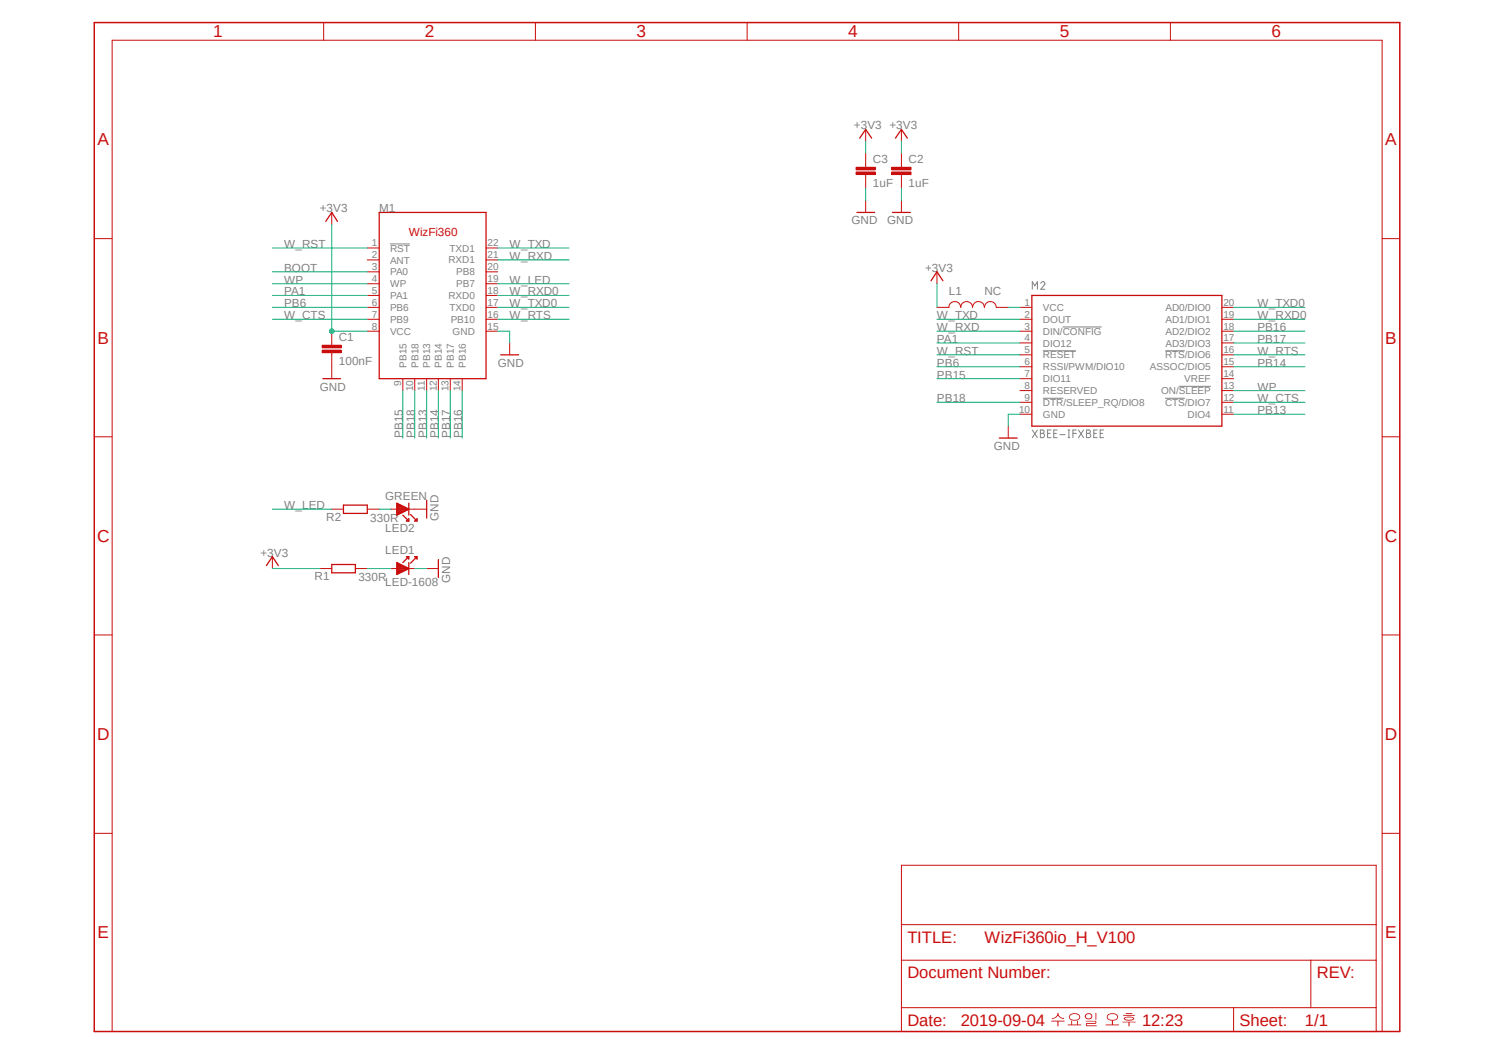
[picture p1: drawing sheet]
<svg xmlns="http://www.w3.org/2000/svg" width="297mm" height="210mm" viewBox="0 0 297 210" stroke-linecap="round" stroke-linejoin="round" font-family="sans-serif">
<path d="M18.2 4.2l260.6 201.5M278.8 4.2l-260.6 201.5" fill="none" stroke="#fff" stroke-width=".2"/>
<g fill="none" stroke="#808080" stroke-width=".2">
<path d="M77.6 48.5h3.9M205.4 57.5v-1.5l.5 .9 .5-.9v1.5M207.1 56.3a.41 .41 0 0 1 .5-.3 .41 .41 0 0 1 .1 .7l-.6 .8h.8M207.5 69.8h6.5M207.5 79.2h4M211.4 65h7.8M231.8 79.2h3.9M231.8 69.8h3.9M234.5 76.8h6.4M205.4 85.5l1 1.5M206.4 85.5l-1 1.5M207 85.5h.4a.34 .34 0 0 1 .3 .4 .34 .34 0 0 1-.3 .3 .42 .42 0 0 1 .4 .4 .42 .42 0 0 1-.4 .4h-.4z"/>
<path d="M207 86.2h.4M208.4 86.2h.5M209.1 85.5h-.7v1.5h.7M209.6 86.2h.5M210.3 85.5h-.7v1.5h.7M210.9 86.4h1M212.5 87h.3M212.5 85.5h.3M212.6 85.5v1.5M213.4 86.2h.7M214.1 85.5h-.7v1.5M214.5 85.5l1.1 1.5"/>
<path d="M215.6 85.5l-1.1 1.5M216.2 85.5h.4a.34 .34 0 0 1 .3 .4 .34 .34 0 0 1-.3 .3 .42 .42 0 0 1 .4 .4 .42 .42 0 0 1-.4 .4h-.4zM216.2 86.2h.4M217.6 86.2h.5M218.3 85.5h-.7v1.5h.7M218.9 86.2h.5M219.5 85.5h-.6v1.5h.6"/>
</g>
<path d="M18.8 4.5h259.7v200.6h-259.7z" fill="none" stroke="#c90d0c" stroke-width=".3"/>
<g fill="none" stroke="#c90d0c" stroke-width=".2">
<path d="M64.4 4.5v3.5M106.5 4.5v3.5M148.6 4.5v3.5M190.7 4.5v3.5M232.8 4.5v3.5M18.8 47.5h3.5M275 47.5h3.5M18.8 86.9h3.5M275 86.9h3.5M18.8 126.3h3.5M275 126.3h3.5M18.8 165.7h3.5"/>
<path d="M179.3 172.1h94.5v33h-94.5zM275 165.7h3.5M179.3 191h94.5M179.3 183.9h94.5M260.8 191v9.4M22.3 205.1v-197.1h252.7v197.1M179.3 200.4h94.5M245.4 200.4v4.7"/>
</g>
<g fill="#c90d0c">
<path d="M209.3 202.5v.1a1.22 1.22 0 0 0 1.2-.7 .95 .95 0 0 0 1.2 .6 1.22 1.22 0 0 1-1.2-1.1h-.1a1.13 1.13 0 0 1-1.1 1.1zM209.2 203v.2h1.2v.8l.1 .1 .1-.9 1.2-.1zM212.8 201.9a.8 .8 0 0 0 .1 .9 .8 .8 0 0 0 .9 .2 .76 .76 0 0 0 .9-.3 .76 .76 0 0 0-.1-1l-.5-.2h-.7zM212.9 202a1.12 1.12 0 0 1 1.8 .3 1.1 1.1 0 0 1-1.9 0zM213.1 203v.8h-.7v.1h2.7v-.1h-.7l-.1-.8-.1 .8h-.9v-.8zM216 201.7a.67 .67 0 0 0 .6 1 .67 .67 0 0 0 .5-1l-.5-.2zM216.2 201.8a.54 .54 0 0 1 .8-.1 .54 .54 0 0 1 0 .8 .54 .54 0 0 1-.8-.1l-.2-.3zM217.9 201.5v1.3h.2v-1.3zM216 203v.1l1.8 .1 .1 .1-.1 .2h-1.7l-.1 .5 .2 .1h2l-.1-.2h-1.9v-.3h1.6a.3 .3 0 0 0 .3-.3 .3 .3 0 0 0-.3-.3z"/>
<path d="M220.3 201.9a.8 .8 0 0 0 .1 .9 .8 .8 0 0 0 .9 .2 .76 .76 0 0 0 1-.3 .76 .76 0 0 0-.2-1l-.5-.2h-.6zM220.5 202a1.12 1.12 0 0 1 1.7 .3 1.1 1.1 0 0 1-1.9 0zM220 203.8v.1h2.6v-.1h-1.2l-.1-.8-.1 .1v.7zM223.4 201.9l.1 .1 2.3-.1zM224 201.5v.1h1.3l-.1-.1zM223.6 202.4v.2a1.48 1.48 0 0 0 2 0 1.69 1.69 0 0 0-2-.2zM223.8 202.5l1.1-.1 .5 .2a1.47 1.47 0 0 1-1.6 0zM223.3 203.2l.1 .1h1.1v.7l.1 .1 .1-.8 1.2-.1z"/>
</g>
<g fill="none" stroke="#c90d0c" stroke-width=".2">
<path d="M66 42.2v2.4M73.1 58.8h2.3M73.1 56.4h2.3M73.1 54.1h2.3M73.1 51.7h2.3M73.1 49.3h2.3M96.7 58.8h2.3M96.7 56.4h2.3M96.7 54.1h2.3M96.7 51.7h2.3M96.7 49.3h2.3M66 72.9v2.4"/>
<path d="M73.1 65.9h2.3M73.1 63.5h2.3M73.1 61.1h2.3M80.1 75.3v2.4M82.5 75.3v2.4M84.9 75.3v2.4M87.2 75.3v2.4M89.6 75.3v2.4M91.9 75.3v2.4M96.7 65.9h2.3M96.7 63.5h2.3M96.7 61.1h2.3"/>
<path d="M101.4 68.2v2.4"/>
</g>
<path d="M64.8 44l1.2-1.8 1.1 1.8M75.4 42.2h21.3v33.1h-21.3zM64.2 75.3h3.5M99.6 70.6h3.6" fill="none" stroke="#c90d0c" stroke-width=".25"/>
<path d="M64.1 69.6h3.8v.5h-3.8z" fill-rule="evenodd" fill="#c90d0c"/>
<path d="M64.1 69.6h3.8v.5h-3.8z" fill="none" stroke="#c90d0c" stroke-width=".2"/>
<path d="M64.1 68.7h3.8v.5h-3.8z" fill-rule="evenodd" fill="#c90d0c"/>
<g fill="none" stroke="#c90d0c" stroke-width=".2">
<path d="M64.1 68.7h3.8v.5h-3.8zM66 65.9v2.8M66 70.1v2.8M186.4 61.1h2.4a1.19 1.19 0 0 1 1.1-1.1 1.19 1.19 0 0 1 1.2 1.1 1.16 1.16 0 0 1 1.2-1.1 1.16 1.16 0 0 1 1.2 1.1 1.19 1.19 0 0 1 1.1-1.1 1.19 1.19 0 0 1 1.2 1.1 1.19 1.19 0 0 1 1.2-1.1 1.19 1.19 0 0 1 1.2 1.1h2.4M202.9 61.1h2.4M202.9 63.5h2.4M202.9 65.9h2.4M202.9 68.2h2.4M202.9 70.6h2.4M202.9 72.9h2.4M202.9 77.7h2.4M202.9 75.3h2.4"/>
<path d="M243.1 61.1h2.3M243.1 63.5h2.3M243.1 65.9h2.3M243.1 68.2h2.3M243.1 70.6h2.3M243.1 72.9h2.3M243.1 77.7h2.3M243.1 75.3h2.3M202.9 80h2.4M202.9 82.4h2.4M243.1 80h2.3M243.1 82.4h2.3"/>
<path d="M54.2 110.7v2.4M77.8 113.1h4.7M77.8 101.3h7.1M84.9 113.1h2.3"/>
</g>
<g fill="none" stroke="#c90d0c" stroke-width=".25">
<path d="M205.3 58.8h37.8v26h-37.8zM84.9 99.5v3.5M53 112.5l1.2-1.8 1.2 1.8M79 100.1l2.3 1.2-2.3 1.1zM79 111.9l2.3 1.2-2.3 1.2zM79 114.2h.1M79 114h.4M79 113.8h.8M79 113.7h1.1M79 113.5h1.5M79 113.3h1.8M79 113.2h2.2"/>
<path d="M79 113h2.2M79 112.8h1.8M79 112.6h1.4M79 112.5h1.1M79 112.3h.8M79 112.1h.4M79 111.9h.1M79 102.3h.3M79 102.1h.6M79 101.9h1M79 101.8h1.3M79 101.6h1.7"/>
<path d="M79 101.4h2M79 101.3h2.3M79 101.1h1.9M79 100.9h1.6M79 100.7h1.2M79 100.5h.9M79 100.4h.5M79 100.2h.2M80.1 102.4l1.2 1.2M80.9 103.6l.4-.4v.4zM80.9 110.7h.4v.5zM81.3 100.1v2.3"/>
<path d="M81.3 111.9v2.4M81.3 110.7l-1.2 1.2M81.7 102.3l1.1 1.2M82.5 110.7h.5v.5zM82.5 103.6l.5-.4v.4zM82.8 110.8l-1.1 1.2M87.2 111.3v3.6"/>
</g>
<path d="M177.4 34.2h3.8v.5h-3.8z" fill-rule="evenodd" fill="#c90d0c"/>
<path d="M177.4 34.2h3.8v.5h-3.8z" fill="none" stroke="#c90d0c" stroke-width=".2"/>
<path d="M177.4 33.3h3.8v.5h-3.8z" fill-rule="evenodd" fill="#c90d0c"/>
<path d="M177.4 33.3h3.8v.5h-3.8zM179.3 25.7v2.4M179.3 30.4v2.9M179.3 34.7v2.8M179.3 39.9v2.3M186.4 54.1v2.3M200.6 84.8v2.3M63.6 113.1h2.4M66 101.3h2.3M70.7 113.1h2.4M73.1 101.3h2.3" fill="none" stroke="#c90d0c" stroke-width=".2"/>
<path d="M178.1 27.5l1.2-1.8 1.2 1.8M177.5 42.2h3.6M185.2 55.8l1.2-1.7 1.2 1.7M198.8 87.1h3.6M66 112.3h4.7v1.6h-4.7zM68.3 100.5h4.8v1.6h-4.8z" fill="none" stroke="#c90d0c" stroke-width=".25"/>
<path d="M170.3 34.2h3.8v.5h-3.8z" fill-rule="evenodd" fill="#c90d0c"/>
<path d="M170.3 34.2h3.8v.5h-3.8z" fill="none" stroke="#c90d0c" stroke-width=".2"/>
<path d="M170.3 33.3h3.8v.5h-3.8z" fill-rule="evenodd" fill="#c90d0c"/>
<path d="M170.3 33.3h3.8v.5h-3.8zM172.2 25.7v2.4M172.2 30.4v2.9M172.2 34.7v2.8M172.2 39.9v2.3" fill="none" stroke="#c90d0c" stroke-width=".2"/>
<path d="M171 27.5l1.2-1.8 1.2 1.8M170.5 42.2h3.5" fill="none" stroke="#c90d0c" stroke-width=".25"/>
<path d="M172.2 37.5v2.4M179.3 37.5v2.4M66 44.6v21.3h7.1M99 65.9h2.4v2.3M202.9 82.4h-2.3v2.4M82.5 113.1h2.4" fill="none" stroke="#0dab76" stroke-width=".2"/>
<circle cx="66" cy="65.9" r=".46" fill="#0dab76"/>
<g fill="none" stroke="#0dab76" stroke-width=".2">
<path d="M172.2 28.1v2.3M179.3 28.1v2.3M54.2 49.3h18.9M54.2 56.4h18.9M54.2 54.1h18.9M54.2 58.8h18.9M99 49.3h14.2M99 51.7h14.2M99 56.4h14.2M99 58.8h14.2M186.4 56.4v4.7M54.2 63.5h18.9"/>
<path d="M54.2 61.1h18.9M80.1 77.7v9.4M82.5 77.7v9.4M84.9 77.7v9.4M87.2 77.7v9.4M89.6 77.7v9.4M91.9 77.7v9.4M99 63.5h14.2M99 61.1h14.2M186.4 70.6h16.5M186.4 65.9h16.5M186.4 63.5h16.5"/>
<path d="M186.4 68.2h16.5M186.4 72.9h16.5M186.4 75.3h16.5M200.6 61.1h2.3M245.4 70.6h14.2M245.4 65.9h14.2M245.4 63.5h14.2M245.4 61.1h14.2M245.4 77.7h14.2M245.4 68.2h14.2M245.4 72.9h14.2M186.4 80h16.5"/>
<path d="M245.4 80h14.2M245.4 82.4h14.2M54.2 113.1h9.4M54.2 101.3h11.8M73.1 113.1h4.7M75.4 101.3h2.4"/>
<circle cx="66" cy="65.9" r=".46"/>
</g>
<g font-size="3.4" fill="#c90d0c">
<text x="42.4" y="7.5">1</text>
<text x="84.5" y="7.5">2</text>
<text x="126.6" y="7.5">3</text>
<text x="168.7" y="7.5">4</text>
<text x="210.9" y="7.5">5</text>
<text x="252.9" y="7.5">6</text>
<text x="19.4" y="28.9">A</text>
<text x="275.5" y="28.9">A</text>
<text x="19.4" y="68.3">B</text>
<text x="275.5" y="68.3">B</text>
<text x="19.3" y="107.8">C</text>
<text x="275.5" y="107.8">C</text>
<text x="19.3" y="147.2">D</text>
<text x="275.5" y="147.2">D</text>
<text x="19.4" y="186.6">E</text>
<text x="275.5" y="186.6">E</text>
</g>
<g font-size="3.3" fill="#c90d0c">
<text x="180.5" y="187.5">TITLE:</text>
<text x="195.8" y="187.5">WizFi360io_H_V100</text>
<text x="180.5" y="194.5">Document Number:</text>
<text x="262" y="194.5">REV:</text>
<text x="180.5" y="204">Date:</text>
<text x="191.1" y="204">2019-09-04</text>
<text x="227.2" y="204">12:23</text>
<text x="246.6" y="204">Sheet:</text>
<text x="259.6" y="204">1/1</text>
</g>
<g font-size="2.3" fill="#808080">
<text x="169.9" y="25.7">+3V3 +3V3</text>
<text x="173.7" y="32.5">C3</text>
<text x="180.7" y="32.5">C2</text>
<text x="173.7" y="37.2">1uF</text>
<text x="180.7" y="37.2">1uF</text>
<text x="63.6" y="42.2">+3V3</text>
<text x="75.4" y="42.2">M1</text>
<text x="169.4" y="44.6">GND</text>
<text x="176.5" y="44.6">GND</text>
<text x="56.5" y="49.3">W_RST</text>
<text x="101.4" y="51.7">W_RXD</text>
<text x="101.4" y="49.3">W_TXD</text>
<text x="56.5" y="54.1">BOOT</text>
<text x="56.5" y="56.4">WP</text>
<text x="56.5" y="58.8">PA1</text>
<text x="101.4" y="56.4">W_LED</text>
<text x="101.4" y="58.8">W_RXD0</text>
<text x="184" y="54.1">+3V3</text>
<text x="188.8" y="58.8">L1</text>
<text x="195.8" y="58.8">NC</text>
<text x="56.5" y="63.5">W_CTS</text>
<text x="56.5" y="61.1">PB6</text>
<text x="101.4" y="63.5">W_RTS</text>
<text x="101.4" y="61.1">W_TXD0</text>
<text x="186.4" y="65.9">W_RXD</text>
<text x="186.4" y="63.5">W_TXD</text>
<text x="250.2" y="61.1">W_TXD0</text>
<text x="250.2" y="63.5">W_RXD0</text>
<text x="250.2" y="65.9">PB16</text>
<text x="67.4" y="67.9">C1</text>
<text x="186.4" y="70.6">W_RST</text>
<text x="186.4" y="68.2">PA1</text>
<text x="250.2" y="70.6">W_RTS</text>
<text x="250.2" y="68.2">PB17</text>
<text x="63.6" y="77.7">GND</text>
<text x="67.4" y="72.6">100nF</text>
<text x="99" y="72.9">GND</text>
<text x="186.4" y="72.9">PB6</text>
<text x="186.4" y="75.3">PB15</text>
<text x="250.2" y="77.7">WP</text>
<text x="250.2" y="72.9">PB14</text>
<text x="186.4" y="80">PB18</text>
<text x="250.2" y="80">W_CTS</text>
<text x="250.2" y="82.4">PB13</text>
<text x="80.1" y="87.1" transform="rotate(-90 80.1 87.1)">PB15</text>
<text x="82.5" y="87.1" transform="rotate(-90 82.5 87.1)">PB18</text>
<text x="84.9" y="87.1" transform="rotate(-90 84.9 87.1)">PB13</text>
<text x="87.3" y="87.1" transform="rotate(-90 87.3 87.1)">PB14</text>
<text x="89.6" y="87.1" transform="rotate(-90 89.6 87.1)">PB17</text>
<text x="91.9" y="87.1" transform="rotate(-90 91.9 87.1)">PB16</text>
<text x="197.7" y="89.5">GND</text>
<text x="56.5" y="101.3">W_LED</text>
<text x="76.6" y="99.4">GREEN</text>
<text x="64.9" y="103.5">R2</text>
<text x="73.7" y="103.8">330R</text>
<text x="76.6" y="105.8">LED2</text>
<text x="87.3" y="103.6" transform="rotate(-90 87.3 103.6)">GND</text>
<text x="51.8" y="110.7">+3V3</text>
<text x="76.6" y="110.2">LED1</text>
<text x="62.6" y="115.4">R1</text>
<text x="71.3" y="115.6">330R</text>
<text x="76.6" y="116.6">LED-1608</text>
<text x="89.6" y="115.9" transform="rotate(-90 89.6 115.9)">GND</text>
</g>
<text font-size="2.3" fill="#c90d0c" x="81.3" y="47">WizFi360</text>
<g font-size="2" fill="#808080">
<text x="74" y="49">1</text>
<text x="74" y="51.4">2</text>
<text x="74" y="53.7">3</text>
<text x="77.6" y="50">RST</text>
<text x="77.6" y="52.4">ANT</text>
<text x="89.2" y="52.4">RXD1</text>
<text x="89.5" y="50">TXD1</text>
<text x="97" y="53.7">20</text>
<text x="97" y="51.4">21</text>
<text x="97" y="49">22</text>
<text x="74" y="56.1">4</text>
<text x="74" y="58.5">5</text>
<text x="77.6" y="54.8">PA0</text>
<text x="77.6" y="57.1">WP</text>
<text x="77.6" y="59.5">PA1</text>
<text x="89.2" y="59.5">RXD0</text>
<text x="90.8" y="57.1">PB7</text>
<text x="90.8" y="54.7">PB8</text>
<text x="97" y="58.5">18</text>
<text x="97" y="56.1">19</text>
<text x="74" y="60.8">6</text>
<text x="74" y="63.2">7</text>
<text x="74" y="65.5">8</text>
<text x="77.6" y="61.8">PB6</text>
<text x="77.6" y="64.2">PB9</text>
<text x="89.5" y="61.8">TXD0</text>
<text x="89.7" y="64.2">PB10</text>
<text x="97" y="65.5">15</text>
<text x="97" y="63.2">16</text>
<text x="97" y="60.8">17</text>
<text x="203.8" y="60.8">1</text>
<text x="203.8" y="63.2">2</text>
<text x="203.8" y="65.5">3</text>
<text x="207.5" y="61.8">VCC</text>
<text x="207.5" y="64.2">DOUT</text>
<text x="231.9" y="64.2">AD1/DIO1</text>
<text x="231.9" y="61.8">AD0/DIO0</text>
<text x="243.4" y="65.5">18</text>
<text x="243.4" y="63.2">19</text>
<text x="243.4" y="60.8">20</text>
<text x="77.6" y="66.5">VCC</text>
<text x="90" y="66.5">GND</text>
<text x="203.8" y="67.9">4</text>
<text x="203.8" y="70.2">5</text>
<text x="207.5" y="66.5">DIN/CONFIG</text>
<text x="207.5" y="68.9">DIO12</text>
<text x="207.5" y="71.3">RESET</text>
<text x="231.8" y="71.3">RTS/DIO6</text>
<text x="231.9" y="68.9">AD3/DIO3</text>
<text x="231.9" y="66.5">AD2/DIO2</text>
<text x="243.4" y="70.2">16</text>
<text x="243.4" y="67.9">17</text>
<text x="79.8" y="76.8" transform="rotate(-90 79.8 76.8)">9</text>
<text x="80.9" y="73.1" transform="rotate(-90 80.9 73.1)">PB15</text>
<text x="82.2" y="77.8" transform="rotate(-90 82.2 77.8)">10</text>
<text x="83.2" y="73.1" transform="rotate(-90 83.2 73.1)">PB18</text>
<text x="84.5" y="77.7" transform="rotate(-90 84.5 77.7)">11</text>
<text x="85.6" y="73.1" transform="rotate(-90 85.6 73.1)">PB13</text>
<text x="86.9" y="77.8" transform="rotate(-90 86.9 77.8)">12</text>
<text x="87.9" y="73.1" transform="rotate(-90 87.9 73.1)">PB14</text>
<text x="89.2" y="77.8" transform="rotate(-90 89.2 77.8)">13</text>
<text x="90.3" y="73.1" transform="rotate(-90 90.3 73.1)">PB17</text>
<text x="91.6" y="77.8" transform="rotate(-90 91.6 77.8)">14</text>
<text x="92.7" y="73.1" transform="rotate(-90 92.7 73.1)">PB16</text>
<text x="203.8" y="72.6">6</text>
<text x="203.8" y="77.3">8</text>
<text x="203.8" y="75">7</text>
<text x="207.5" y="73.7">RSSI/PWM/DIO10</text>
<text x="207.5" y="76">DIO11</text>
<text x="228.8" y="73.6">ASSOC/DIO5</text>
<text x="235.6" y="76">VREF</text>
<text x="243.4" y="77.3">13</text>
<text x="243.4" y="75">14</text>
<text x="243.4" y="72.6">15</text>
<text x="202.7" y="82">10</text>
<text x="203.8" y="79.7">9</text>
<text x="207.5" y="80.7">DTR/SLEEP_RQ/DIO8</text>
<text x="207.5" y="83.1">GND</text>
<text x="207.5" y="78.4">RESERVED</text>
<text x="231" y="78.4">ON/SLEEP</text>
<text x="231.8" y="80.7">CTS/DIO7</text>
<text x="236.3" y="83.1">DIO4</text>
<text x="243.4" y="82">11</text>
<text x="243.4" y="79.7">12</text>
</g>
</svg>
